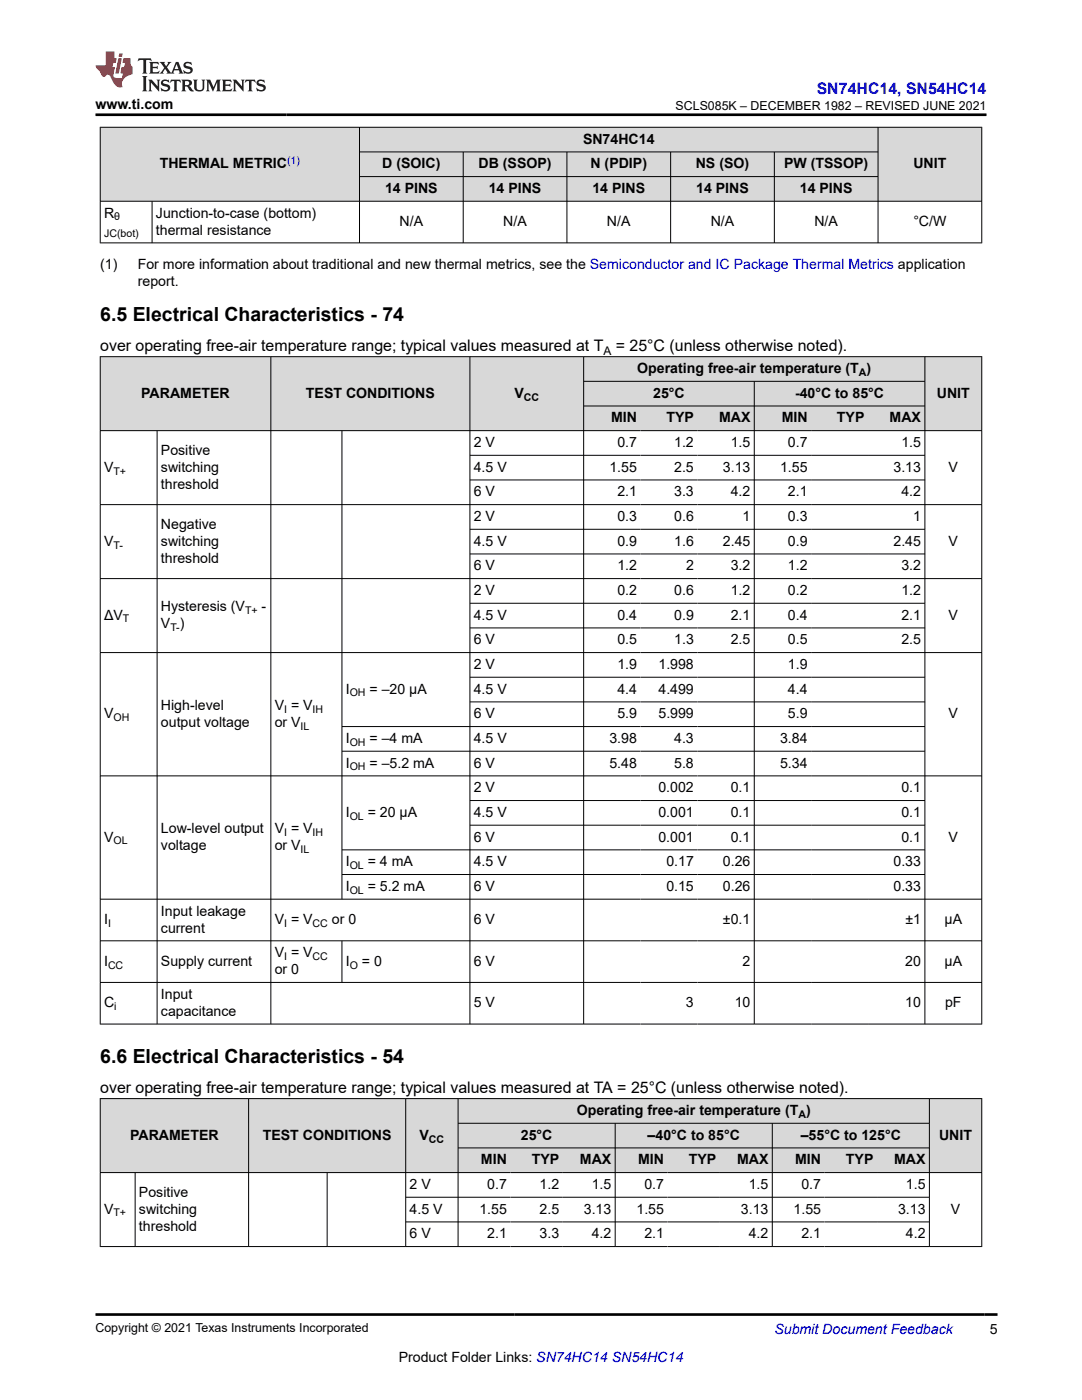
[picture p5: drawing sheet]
<svg xmlns="http://www.w3.org/2000/svg" width="216mm" height="279mm" viewBox="0 0 216 279" stroke-linecap="round" stroke-linejoin="round" font-family="sans-serif">
<g fill="#d8d8d8">
<path d="M20 25.4h175.9v4.9h-175.9z" fill-rule="evenodd"/>
<path d="M20.1 25.5h51.6v14.6h-51.6z" fill-rule="evenodd"/>
<path d="M71.8 25.5h103.3v4.8h-103.3z" fill-rule="evenodd"/>
<path d="M175.3 25.5h20.5v14.6h-20.5z" fill-rule="evenodd"/>
<path d="M71.8 30.4h20.6v4.8h-20.6z" fill-rule="evenodd"/>
<path d="M92.5 30.4h20.6v4.8h-20.6z" fill-rule="evenodd"/>
<path d="M113.2 30.4h20.6v4.8h-20.6z" fill-rule="evenodd"/>
<path d="M133.9 30.4h20.6v4.8h-20.6z" fill-rule="evenodd"/>
<path d="M154.6 30.4h20.5v4.8h-20.5z" fill-rule="evenodd"/>
<path d="M71.8 35.3h20.6v4.8h-20.6z" fill-rule="evenodd"/>
<path d="M92.5 35.3h20.6v4.8h-20.6z" fill-rule="evenodd"/>
<path d="M113.2 35.3h20.6v4.8h-20.6z" fill-rule="evenodd"/>
<path d="M133.9 35.3h20.6v4.8h-20.6z" fill-rule="evenodd"/>
<path d="M154.6 35.3h20.5v4.8h-20.5z" fill-rule="evenodd"/>
</g>
<g fill="none" stroke="#000" stroke-width=".2">
<path d="M19.9 25.4h176.1M20 25.3v23.2M71.7 25.3v23.2M71.7 30.3h103.6M71.7 35.2h103.6M92.4 30.3v18.2M113.1 30.3v18.2M133.8 30.3v18.2M154.5 30.3v18.2M175.2 25.3v23.2M195.9 25.3v23.2M19.9 40.2h176.1"/>
<path d="M19.9 48.5h176.1M30.3 40.2v8.3"/>
</g>
<g fill="#d8d8d8">
<path d="M20 71.2h175.9v4.9h-175.9z" fill-rule="evenodd"/>
<path d="M20.1 71.2h33.9v14.7h-33.9z" fill-rule="evenodd"/>
<path d="M54.1 71.2h39.6v14.7h-39.6z" fill-rule="evenodd"/>
<path d="M93.8 71.2h22.6v14.7h-22.6z" fill-rule="evenodd"/>
<path d="M116.5 71.2h68v4.8h-68z" fill-rule="evenodd"/>
<path d="M184.6 71.2h11.2v14.7h-11.2z" fill-rule="evenodd"/>
<path d="M116.5 76.2h33.9v4.8h-33.9z" fill-rule="evenodd"/>
<path d="M150.6 76.2h33.9v4.8h-33.9z" fill-rule="evenodd"/>
<path d="M116.5 81.1h11.3v4.8h-11.3z" fill-rule="evenodd"/>
<path d="M127.8 81.1h11.4v4.8h-11.4z" fill-rule="evenodd"/>
<path d="M139.2 81.1h11.2v4.8h-11.2z" fill-rule="evenodd"/>
<path d="M150.6 81.1h11.3v4.8h-11.3z" fill-rule="evenodd"/>
<path d="M161.9 81.1h11.3v4.8h-11.3z" fill-rule="evenodd"/>
<path d="M173.2 81.1h11.3v4.8h-11.3z" fill-rule="evenodd"/>
</g>
<g fill="none" stroke="#000" stroke-width=".2">
<path d="M19.9 71.2h176.1M20 71.1v133.3M54 71.1v133.3M93.8 71.1v133.3M116.5 71.1v133.3M116.5 76.1h68.1M150.5 76.1v128.3M184.6 71.1v133.3M195.9 71.1v133.3M19.9 85.9h176.1M31.3 85.9v118.5M68.2 85.9v93.6"/>
<path d="M93.8 90.9h90.8M93.8 95.8h90.8M116.5 81h68.1M19.9 100.7h176.1M19.9 115.5h176.1M93.8 105.6h90.8M93.8 110.6h90.8M19.9 130.2h176.1M93.8 120.4h90.8M93.8 125.3h90.8M93.8 135.2h90.8M19.9 154.8h176.1"/>
<path d="M68.2 149.9h116.4M93.8 140.1h90.8M93.8 159.8h90.8M184.6 145h-116.4M19.9 179.4h176.1M68.2 174.5h116.4M93.8 164.7h90.8M184.6 169.6h-116.4M19.9 187.8h176.1M19.9 196.1h176.1M68.2 187.8v8.3M19.9 204.4h176.1"/>
</g>
<g fill="#d8d8d8">
<path d="M20 219.3h175.9v4.9h-175.9z" fill-rule="evenodd"/>
<path d="M20.1 219.3h29.4v14.7h-29.4z" fill-rule="evenodd"/>
<path d="M49.7 219.3h31.2v14.7h-31.2z" fill-rule="evenodd"/>
<path d="M81 219.3h10.3v14.7h-10.3z" fill-rule="evenodd"/>
<path d="M91.5 219.3h93.9v4.8h-93.9z" fill-rule="evenodd"/>
<path d="M185.5 219.3h10.3v14.7h-10.3z" fill-rule="evenodd"/>
<path d="M91.5 224.2h31.2v4.8h-31.2z" fill-rule="evenodd"/>
<path d="M122.8 224.2h31.2v4.8h-31.2z" fill-rule="evenodd"/>
<path d="M154.2 224.2h31.2v4.8h-31.2z" fill-rule="evenodd"/>
<path d="M91.5 229.2h10.4v4.8h-10.4z" fill-rule="evenodd"/>
<path d="M101.9 229.2h10.4v4.8h-10.4z" fill-rule="evenodd"/>
<path d="M112.3 229.2h10.4v4.8h-10.4z" fill-rule="evenodd"/>
<path d="M122.8 229.2h10.4v4.8h-10.4z" fill-rule="evenodd"/>
<path d="M133.2 229.2h10.5v4.8h-10.5z" fill-rule="evenodd"/>
<path d="M143.7 229.2h10.3v4.8h-10.3z" fill-rule="evenodd"/>
<path d="M154.2 229.2h10.4v4.8h-10.4z" fill-rule="evenodd"/>
<path d="M164.6 229.2h10.4v4.8h-10.4z" fill-rule="evenodd"/>
<path d="M175 229.2h10.4v4.8h-10.4z" fill-rule="evenodd"/>
</g>
<g fill="none" stroke="#000" stroke-width=".2">
<path d="M19.9 219.3h176.1M20 219.2v29.6M49.6 219.2v29.6M81 219.2v29.6M91.4 219.2v29.6M185.5 219.2v29.6M195.9 219.2v29.6M19.9 234h176.1M27 234v14.8M65.3 234v14.8M81 238.9h104.5M91.4 224.2h94.1"/>
<path d="M91.4 229.1h94.1M122.8 224.2v24.6M154.1 224.2v24.6M19.9 248.8h176.1M81 243.9h104.5"/>
</g>
<path d="M27.7 11.6l-.2 .6 .5-.2h.6v.1v2.2l-.2 .4h1l-.2-.4v-2.2v-.1h.5l.5 .2-.1-.6zM29.8 12.4l.2 .3v1.6l-.2 .4h1.9l.1-.6a1.08 1.08 0 0 1-1.3 .2v-.7h.6l.4 .2v-.7l-.4 .2h-.6v-.5l.2-.2a1 1 0 0 1 1 .3l-.1-.5zM31.8 12.4l1 1.1-1 1.2h.9l-.2-.2 .4-.8 .5 .8-.2 .2h1.6l-.2-.2 .1-.5h1l.1 .5-.1 .2h.9l-.2-.4-.8-1.9h-.5l-1 2.1-.8-1.1 .9-1h-.8l.2 .2-.5 .6-.3-.6 .1-.2zM35.2 12.8l.4 1h-.8zM36.8 12.5a.65 .65 0 0 0-.2 .7 .65 .65 0 0 0 .6 .5l.7 .1 .1 .3a.79 .79 0 0 1-.7 .4 .79 .79 0 0 1-.7-.5l.1 .7 .2-.1a.93 .93 0 0 0 1.1 0 .93 .93 0 0 0 .4-.9 1.46 1.46 0 0 0-1.2-.6l-.1-.3a1.09 1.09 0 0 1 1.2 .2l-.2-.6-.1 .1-.6-.2zM28.4 15.2l.2 .4v2.2l-.2 .4h1l-.2-.4v-2.2l.2-.4zM29.6 15.9l.2 .4v1.5l-.2 .4h.8l-.3-.4v-1.3l1.7 1.8v-2l.2-.4h-.8l.2 .2 .1 1.1-1.2-1.3zM32.3 16a.65 .65 0 0 0-.2 .8 .65 .65 0 0 0 .7 .4l.6 .2 .1 .2a.79 .79 0 0 1-.7 .4 .79 .79 0 0 1-.7-.5l.1 .7 .2-.1a.93 .93 0 0 0 1.1 .1 .93 .93 0 0 0 .4-1 1.46 1.46 0 0 0-1.2-.5l-.1-.4a1.09 1.09 0 0 1 1.2 .2l-.2-.6-.1 .1-.6-.1zM34.1 15.9l-.1 .6a.63 .63 0 0 1 .7-.3l.1 1.6-.3 .4h1l-.2-.4v-1.6a.66 .66 0 0 1 .8 .3l-.1-.6zM36.2 15.9l.2 .4v1.5l-.2 .4h.9l-.2-.2v-.7h.5l.1 .2a.79 .79 0 0 0 1.2 .6l-1-.9a.61 .61 0 0 0 .6-.6 .61 .61 0 0 0-.5-.7zM36.9 16.2h.2a.47 .47 0 0 1 .5 .1 .47 .47 0 0 1 .1 .5l-.2 .1-.6 .1zM38.5 15.9l.2 .2a2.27 2.27 0 0 0 .4 2 1.04 1.04 0 0 0 1.7-.7v-1.3l.2-.2h-.8l.2 .4v1.1a.6 .6 0 0 1-.6 .6 .6 .6 0 0 1-.6-.6v-1.1l.3-.4zM41.1 15.9l.2 .4v1.5l-.2 .4h.7l-.2-.4v-1.4l.9 1.9 .8-1.9v1.4l-.2 .4h1l-.3-.4v-1.5l.3-.4h-.8l-.7 1.5-.7-1.5zM44.3 15.9l.2 .4v1.5l-.2 .4h1.9l.1-.6a1.09 1.09 0 0 1-1.3 .2v-.7h.6l.4 .2v-.6l-.4 .2h-.6v-.6l.2-.1a1.01 1.01 0 0 1 1 .3l-.1-.6zM46.4 15.9l.3 .4v1.5l-.3 .4h.8l-.2-.4v-1.3l1.6 1.8v-2l.2-.4h-.7l.2 .2v1.1l-1.2-1.3zM49 15.9l-.1 .6a.63 .63 0 0 1 .8-.3v1.6l-.3 .4h1l-.2-.4v-1.6a.66 .66 0 0 1 .8 .3l-.1-.6zM51.4 16a.65 .65 0 0 0-.2 .8 .65 .65 0 0 0 .6 .4l.6 .2 .2 .2a.79 .79 0 0 1-.8 .4 .79 .79 0 0 1-.6-.5l.1 .7 .2-.1a.93 .93 0 0 0 1 .1 .93 .93 0 0 0 .5-1 1.46 1.46 0 0 0-1.3-.5l-.1-.4a1.09 1.09 0 0 1 1.3 .2l-.2-.6-.2 .1-.5-.1z" fill="#231f20"/>
<path d="M21.1 10.3v2.7h-2.1l.1 .4 .9 1a.95 .95 0 0 0 .9 .9 .59 .59 0 0 1 .6-.4 .59 .59 0 0 1 .5 .3l.4 .8a1.59 1.59 0 0 0 2.1 1.4 1.61 1.61 0 0 1 1-2.3l1-.3-.1-1.5a1.59 1.59 0 0 1-.4-1.7h-1.4l-.2 .9h.5l-.1 .9h-.5l-.2 .9v.3l.4 .1-.2 .9h-.6a.73 .73 0 0 1-1.1-.7l.3-1.5h-.5l.2-.9h.5l.2-.9h-.5v-1.3zM23.6 11.6l-.6 3.1h.7l.6-3.1zM23.8 10.7l-.1 .6h.7l.1-.6z" fill="#ed1c24"/>
<path d="M19 22.9h177.8M19 262.3h180" fill="none" stroke="#000" stroke-width=".53"/>
<g font-size="3.9">
<text x="20" y="64">6.5 Electrical Characteristics - 74</text>
<text x="20" y="212.1">6.6 Electrical Characteristics - 54</text>
</g>
<text font-size="3.2" fill="#00f" x="163" y="18.7">SN74HC14, SN54HC14</text>
<g font-size="3.2">
<text x="20" y="70.1">over operating free-air temperature range; typical values measured at T</text>
<text x="122.9" y="70.1">= 25°C (unless otherwise noted).</text>
<text x="20" y="218.2">over operating free-air temperature range; typical values measured at TA = 25°C (unless otherwise noted).</text>
</g>
<g font-size="2.8">
<text x="19" y="21.8">www.ti.com</text>
<text x="116.3" y="28.7">SN74HC14</text>
<text x="31.9" y="33.6">THERMAL METRIC</text>
<text x="76.3" y="33.6">D (SOIC)</text>
<text x="95.5" y="33.6">DB (SSOP)</text>
<text x="117.8" y="33.6">N (PDIP)</text>
<text x="138.8" y="33.6">NS (SO)</text>
<text x="156.5" y="33.6">PW (TSSOP)</text>
<text x="182.3" y="33.6">UNIT</text>
<text x="76.8" y="38.5">14 PINS</text>
<text x="97.5" y="38.5">14 PINS</text>
<text x="118.2" y="38.5">14 PINS</text>
<text x="138.9" y="38.5">14 PINS</text>
<text x="159.6" y="38.5">14 PINS</text>
<text x="20.8" y="43.4">R</text>
<text x="31.1" y="43.4">Junction-to-case (bottom)</text>
<text x="31.1" y="46.8">thermal resistance</text>
<text x="79.7" y="45.1">N/A</text>
<text x="100.4" y="45.1">N/A</text>
<text x="121.1" y="45.1">N/A</text>
<text x="141.8" y="45.1">N/A</text>
<text x="162.5" y="45.1">N/A</text>
<text x="182.2" y="45.1">°C/W</text>
<text x="20" y="53.6">(1)</text>
<text x="27.5" y="53.6">For more information about traditional and new thermal metrics, see the Semiconductor and IC Package Thermal Metrics application</text>
<text x="27.5" y="57">report.</text>
<text x="127.2" y="74.5">Operating free-air temperature (T )</text>
<text x="28.2" y="79.4">PARAMETER</text>
<text x="61" y="79.4">TEST CONDITIONS</text>
<text x="102.6" y="79.4">V</text>
<text x="130.3" y="79.4">25°C</text>
<text x="158.6" y="79.4">-40°C to 85°C</text>
<text x="186.9" y="79.4">UNIT</text>
<text x="94.5" y="89.2">2 V</text>
<text x="121.9" y="84.3">MIN</text>
<text x="123.2" y="89.2">0.7</text>
<text x="133" y="84.3">TYP</text>
<text x="134.5" y="89.2">1.2</text>
<text x="143.5" y="84.3">MAX</text>
<text x="145.8" y="89.2">1.5</text>
<text x="156" y="84.3">MIN</text>
<text x="157.2" y="89.2">0.7</text>
<text x="167" y="84.3">TYP</text>
<text x="177.5" y="84.3">MAX</text>
<text x="179.9" y="89.2">1.5</text>
<text x="20.8" y="94.1">V</text>
<text x="32.1" y="90.8">Positive</text>
<text x="32.1" y="94.1">switching</text>
<text x="94.5" y="94.1">4.5 V</text>
<text x="121.6" y="94.1">1.55</text>
<text x="134.5" y="94.1">2.5</text>
<text x="144.2" y="94.1">3.13</text>
<text x="155.7" y="94.1">1.55</text>
<text x="178.3" y="94.1">3.13</text>
<text x="189.3" y="94.1">V</text>
<text x="32.1" y="97.5">threshold</text>
<text x="94.5" y="99.1">6 V</text>
<text x="123.2" y="99.1">2.1</text>
<text x="134.5" y="99.1">3.3</text>
<text x="145.8" y="99.1">4.2</text>
<text x="157.2" y="99.1">2.1</text>
<text x="179.9" y="99.1">4.2</text>
<text x="32.1" y="105.5">Negative</text>
<text x="94.5" y="104">2 V</text>
<text x="123.2" y="104">0.3</text>
<text x="134.5" y="104">0.6</text>
<text x="148.2" y="104">1</text>
<text x="157.2" y="104">0.3</text>
<text x="182.2" y="104">1</text>
<text x="20.8" y="108.9">V</text>
<text x="32.1" y="108.9">switching</text>
<text x="32.1" y="112.3">threshold</text>
<text x="94.5" y="108.9">4.5 V</text>
<text x="94.5" y="113.8">6 V</text>
<text x="123.2" y="108.9">0.9</text>
<text x="123.2" y="113.8">1.2</text>
<text x="134.5" y="108.9">1.6</text>
<text x="136.9" y="113.8">2</text>
<text x="144.2" y="108.9">2.45</text>
<text x="145.8" y="113.8">3.2</text>
<text x="157.2" y="108.9">0.9</text>
<text x="157.2" y="113.8">1.2</text>
<text x="178.3" y="108.9">2.45</text>
<text x="179.9" y="113.8">3.2</text>
<text x="189.3" y="108.9">V</text>
<text x="94.5" y="118.7">2 V</text>
<text x="123.2" y="118.7">0.2</text>
<text x="134.5" y="118.7">0.6</text>
<text x="145.8" y="118.7">1.2</text>
<text x="157.2" y="118.7">0.2</text>
<text x="179.9" y="118.7">1.2</text>
<text x="20.8" y="123.7">ΔV</text>
<text x="32.1" y="122">Hysteresis (V</text>
<text x="32.1" y="125.4">V )</text>
<text x="52.2" y="122">-</text>
<text x="94.5" y="123.7">4.5 V</text>
<text x="123.2" y="123.7">0.4</text>
<text x="134.5" y="123.7">0.9</text>
<text x="145.8" y="123.7">2.1</text>
<text x="157.2" y="123.7">0.4</text>
<text x="179.9" y="123.7">2.1</text>
<text x="189.3" y="123.7">V</text>
<text x="94.5" y="128.6">6 V</text>
<text x="123.2" y="128.6">0.5</text>
<text x="134.5" y="128.6">1.3</text>
<text x="145.8" y="128.6">2.5</text>
<text x="157.2" y="128.6">0.5</text>
<text x="179.9" y="128.6">2.5</text>
<text x="94.5" y="133.5">2 V</text>
<text x="123.2" y="133.5">1.9</text>
<text x="131.4" y="133.5">1.998</text>
<text x="157.2" y="133.5">1.9</text>
<text x="20.8" y="143.4">V</text>
<text x="32.1" y="141.7">High-level</text>
<text x="54.8" y="141.7">V = V</text>
<text x="69" y="138.4">I</text>
<text x="73.7" y="138.4">= –20 µA</text>
<text x="94.5" y="138.4">4.5 V</text>
<text x="94.5" y="143.4">6 V</text>
<text x="123.2" y="138.4">4.4</text>
<text x="123.2" y="143.4">5.9</text>
<text x="131.4" y="138.4">4.499</text>
<text x="131.4" y="143.4">5.999</text>
<text x="157.2" y="138.4">4.4</text>
<text x="157.2" y="143.4">5.9</text>
<text x="189.3" y="143.4">V</text>
<text x="32.1" y="145">output voltage</text>
<text x="54.8" y="145">or V</text>
<text x="69" y="148.3">I</text>
<text x="73.7" y="148.3">= –4 mA</text>
<text x="94.5" y="148.3">4.5 V</text>
<text x="121.6" y="148.3">3.98</text>
<text x="134.5" y="148.3">4.3</text>
<text x="155.7" y="148.3">3.84</text>
<text x="69" y="153.2">I</text>
<text x="73.7" y="153.2">= –5.2 mA</text>
<text x="94.5" y="153.2">6 V</text>
<text x="121.6" y="153.2">5.48</text>
<text x="134.5" y="153.2">5.8</text>
<text x="155.7" y="153.2">5.34</text>
<text x="94.5" y="158.1">2 V</text>
<text x="131.4" y="158.1">0.002</text>
<text x="145.8" y="158.1">0.1</text>
<text x="179.9" y="158.1">0.1</text>
<text x="20.8" y="168">V</text>
<text x="32.1" y="166.3">Low-level output</text>
<text x="54.8" y="166.3">V = V</text>
<text x="69" y="163">I</text>
<text x="73.4" y="163">= 20 µA</text>
<text x="94.5" y="163">4.5 V</text>
<text x="94.5" y="168">6 V</text>
<text x="131.4" y="163">0.001</text>
<text x="131.4" y="168">0.001</text>
<text x="145.8" y="163">0.1</text>
<text x="145.8" y="168">0.1</text>
<text x="179.9" y="163">0.1</text>
<text x="179.9" y="168">0.1</text>
<text x="189.3" y="168">V</text>
<text x="32.1" y="169.7">voltage</text>
<text x="54.8" y="169.7">or V</text>
<text x="69" y="172.9">I</text>
<text x="73.4" y="172.9">= 4 mA</text>
<text x="94.5" y="172.9">4.5 V</text>
<text x="133" y="172.9">0.17</text>
<text x="144.2" y="172.9">0.26</text>
<text x="178.3" y="172.9">0.33</text>
<text x="69" y="177.8">I</text>
<text x="73.4" y="177.8">= 5.2 mA</text>
<text x="94.5" y="177.8">6 V</text>
<text x="133" y="177.8">0.15</text>
<text x="144.2" y="177.8">0.26</text>
<text x="178.3" y="177.8">0.33</text>
<text x="20.8" y="184.4">I</text>
<text x="32.1" y="182.7">Input leakage</text>
<text x="54.8" y="184.4">V = V</text>
<text x="66.2" y="184.4">or 0</text>
<text x="94.5" y="184.4">6 V</text>
<text x="144.3" y="184.4">±0.1</text>
<text x="180.7" y="184.4">±1</text>
<text x="188.5" y="184.4">µA</text>
<text x="32.1" y="186.1">current</text>
<text x="54.8" y="191">V = V</text>
<text x="20.8" y="192.7">I</text>
<text x="32.1" y="192.7">Supply current</text>
<text x="54.8" y="194.4">or 0</text>
<text x="69" y="192.7">I</text>
<text x="72.2" y="192.7">= 0</text>
<text x="94.5" y="192.7">6 V</text>
<text x="148.2" y="192.7">2</text>
<text x="180.6" y="192.7">20</text>
<text x="188.5" y="192.7">µA</text>
<text x="20.8" y="201">C</text>
<text x="32.1" y="199.3">Input</text>
<text x="32.1" y="202.7">capacitance</text>
<text x="94.5" y="201">5 V</text>
<text x="136.9" y="201">3</text>
<text x="146.6" y="201">10</text>
<text x="180.6" y="201">10</text>
<text x="188.6" y="201">pF</text>
<text x="26" y="227.4">PARAMETER</text>
<text x="52.4" y="227.4">TEST CONDITIONS</text>
<text x="83.7" y="227.4">V</text>
<text x="103.9" y="227.4">25°C</text>
<text x="115.1" y="222.5">Operating free-air temperature (T )</text>
<text x="129.2" y="227.4">–40°C to 85°C</text>
<text x="159.8" y="227.4">–55°C to 125°C</text>
<text x="187.4" y="227.4">UNIT</text>
<text x="96" y="232.4">MIN</text>
<text x="106.1" y="232.4">TYP</text>
<text x="115.7" y="232.4">MAX</text>
<text x="127.3" y="232.4">MIN</text>
<text x="137.5" y="232.4">TYP</text>
<text x="147.1" y="232.4">MAX</text>
<text x="158.7" y="232.4">MIN</text>
<text x="168.8" y="232.4">TYP</text>
<text x="178.4" y="232.4">MAX</text>
<text x="27.7" y="238.8">Positive</text>
<text x="81.7" y="237.3">2 V</text>
<text x="97.2" y="237.3">0.7</text>
<text x="107.7" y="237.3">1.2</text>
<text x="118.1" y="237.3">1.5</text>
<text x="128.6" y="237.3">0.7</text>
<text x="149.4" y="237.3">1.5</text>
<text x="159.9" y="237.3">0.7</text>
<text x="180.8" y="237.3">1.5</text>
<text x="20.8" y="242.2">V</text>
<text x="27.7" y="242.2">switching</text>
<text x="27.7" y="245.6">threshold</text>
<text x="81.7" y="242.2">4.5 V</text>
<text x="95.7" y="242.2">1.55</text>
<text x="107.7" y="242.2">2.5</text>
<text x="116.5" y="242.2">3.13</text>
<text x="127" y="242.2">1.55</text>
<text x="147.8" y="242.2">3.13</text>
<text x="158.4" y="242.2">1.55</text>
<text x="179.2" y="242.2">3.13</text>
<text x="189.7" y="242.2">V</text>
<text x="81.7" y="247.1">6 V</text>
<text x="97.2" y="247.1">2.1</text>
<text x="107.7" y="247.1">3.3</text>
<text x="118.1" y="247.1">4.2</text>
<text x="128.6" y="247.1">2.1</text>
<text x="149.4" y="247.1">4.2</text>
<text x="159.9" y="247.1">2.1</text>
<text x="180.8" y="247.1">4.2</text>
<text x="197.5" y="266.1">5</text>
<text x="79.6" y="271.7">Product Folder Links: SN74HC14 SN54HC14</text>
</g>
<text font-size="2.8" fill="#00f" x="154.5" y="266.2">Submit Document Feedback</text>
<g font-size="2.5">
<text x="134.8" y="21.9">SCLS085K – DECEMBER 1982 – REVISED JUNE 2021</text>
<text x="19" y="265.9">Copyright © 2021 Texas Instruments Incorporated</text>
</g>
<text font-size="2.4" x="120.4" y="70.8">A</text>
<text font-size="2.1" fill="#00f" x="57.3" y="32.7">(1)</text>
<g font-size="2.1">
<text x="20.8" y="47.4">JC(bot)</text>
<text x="22.8" y="44">θ</text>
<text x="171.4" y="75">A</text>
<text x="104.5" y="79.9">CC</text>
<text x="22.7" y="94.7">T+</text>
<text x="22.7" y="109.5">T-</text>
<text x="24.5" y="124.2">T</text>
<text x="34" y="125.9">T-</text>
<text x="48.9" y="122.5">T+</text>
<text x="22.7" y="143.9">OH</text>
<text x="56.7" y="142.2">I</text>
<text x="62.4" y="142.2">IH</text>
<text x="69.8" y="139">OH</text>
<text x="60" y="145.6">IL</text>
<text x="69.8" y="148.8">OH</text>
<text x="69.8" y="153.8">OH</text>
<text x="56.7" y="166.8">I</text>
<text x="62.4" y="166.8">IH</text>
<text x="69.8" y="163.6">OL</text>
<text x="22.7" y="168.5">OL</text>
<text x="60" y="170.2">IL</text>
<text x="69.8" y="173.4">OL</text>
<text x="69.8" y="178.4">OL</text>
<text x="21.6" y="185">I</text>
<text x="56.7" y="185">I</text>
<text x="62.4" y="185">CC</text>
<text x="56.7" y="191.6">I</text>
<text x="62.4" y="191.6">CC</text>
<text x="21.6" y="193.3">CC</text>
<text x="69.8" y="193.3">O</text>
<text x="22.8" y="201.6">i</text>
<text x="159.3" y="223.1">A</text>
<text x="85.6" y="228">CC</text>
<text x="22.7" y="242.8">T+</text>
</g>
</svg>
